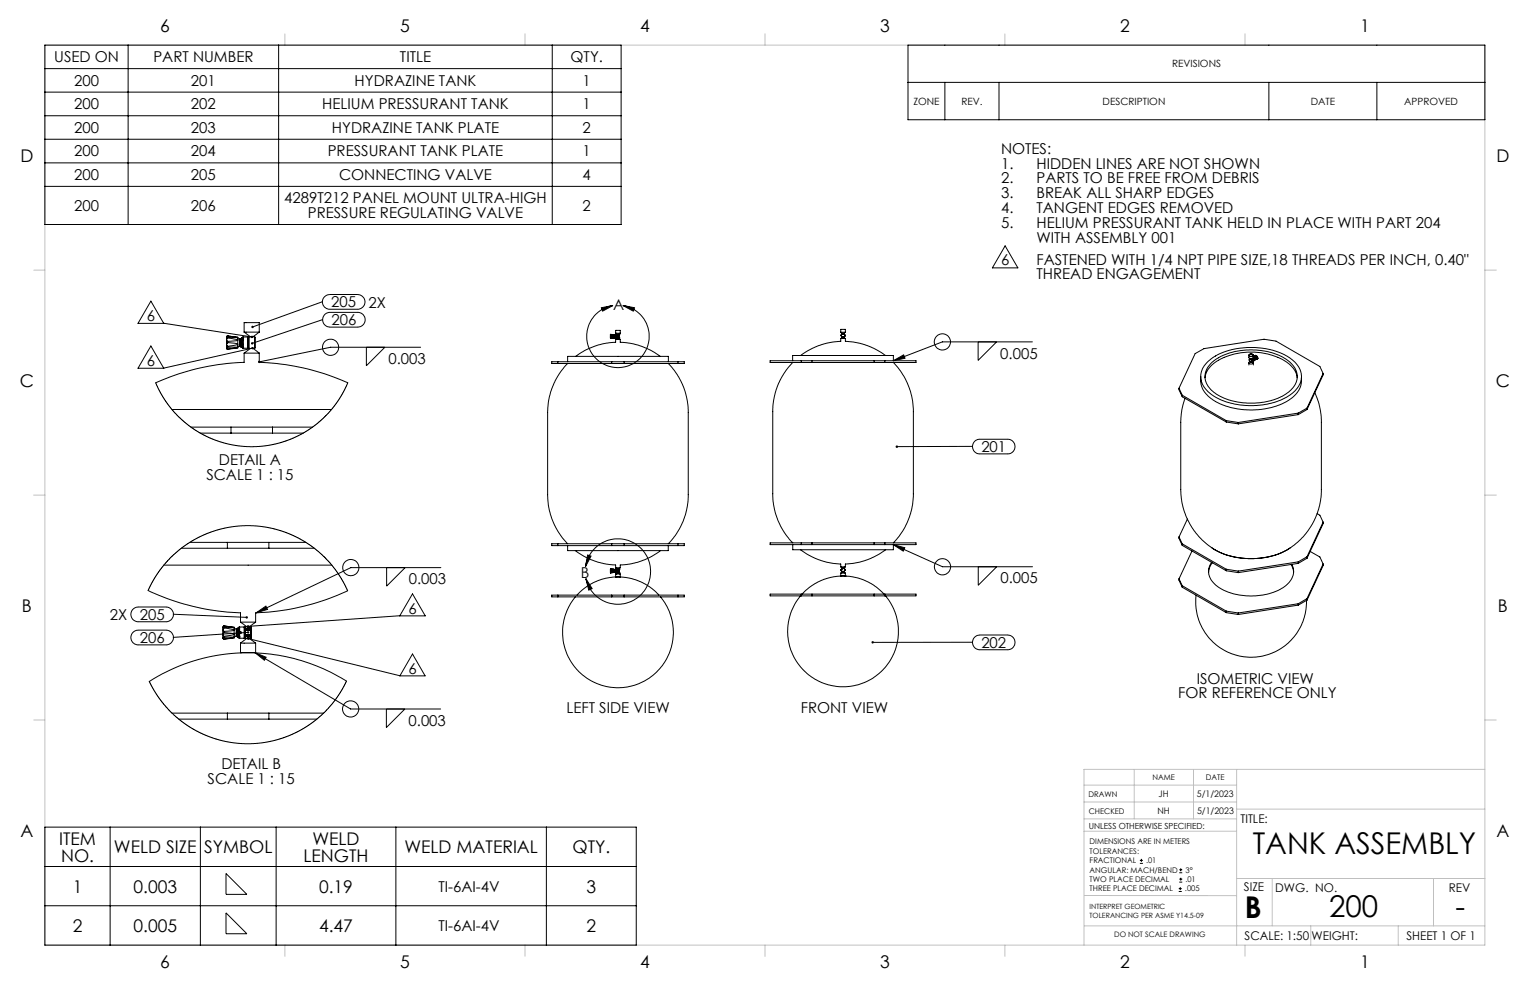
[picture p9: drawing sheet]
<svg xmlns="http://www.w3.org/2000/svg" width="432mm" height="279mm" viewBox="0 0 432 279" stroke-linecap="round" stroke-linejoin="round" font-family="sans-serif">
<g fill="none" stroke="#c0c0c0" stroke-width=".28">
<path d="M12.7 12.7h406.4v254h-406.4zM80.4 9.6v3.1M148.2 9.6v3.1M215.9 9.5v3.2M283.6 9.6v3.1M351.4 9.6v3.1M9.5 76.2h3.2M419.1 76.2h3.2M9.5 139.7h3.2M419.1 139.7h3.2M9.5 203.2h3.2M320.1 217.1v14"/>
<path d="M336.8 217.1v14M349 217.1v49.6M419.1 217.1h-113.2v49.6M419.1 203.2h3.2M305.9 231.1h43.1M305.9 226.3h43.1M305.9 221.6h43.1M305.9 234.6h43.1M349 228.4h70.1M306 252.7l43 .1M349 247.9h70.1M359.1 247.9v13.4"/>
<path d="M404.6 247.9v13.4M80.4 266.7v3.2M148.2 266.7v3.2M215.9 266.7v3.2M283.6 266.7v3.2M306 261.3h113.1M351.4 266.7v3.2M369.9 261.3v5.4M394.6 261.3v5.4"/>
</g>
<g fill="none" stroke="#000" stroke-width=".28">
<path d="M12.7 12.7h162.6v50.7h-162.6zM12.7 19.4h162.6M36.2 12.7v50.7M78.6 12.7v50.7M155.9 12.7v50.7M256.3 12.7h162.8v21.1h-162.8zM12.7 26h162.6M12.7 32.7h162.6M12.7 39.3h162.6M256.3 23.2h162.8M266.7 23.2v10.6M281.9 23.2v10.6"/>
<path d="M358.1 23.2v10.6M388.6 23.2v10.6M12.7 46h162.6M12.7 52.6h162.6M283.7 69.4l3.6 6.2h-7.2zM42.6 97.6l3.6 6.3h-7.3zM42.6 85l3.6 6.3h-7.3zM46.2 91.2l24.9 3.9M64.1 98.5l.1 .1M64.1 96.2l.1 .1M64.1 95.5v.7M64.1 94.9l-.2 .2 .2 3.4"/>
<path d="M64.1 96.2v.6M64.1 96.8v.8M64.1 97.6v.4M64.1 98v.4M64.1 94.9v.2M64.1 95.1v.4M64.1 97.6l.1 .2M64.1 95.1h.1M64.1 98.4l.1 .1M64.1 98.4v.1M64.1 94.9h.1M64.2 94.8l-.1 .1"/>
<path d="M64.2 95.4l-.1 .1M64.2 95.4l2.9 .6M64.2 96.7l2.9 .4M64.2 96.3v.4M64.2 96.7l-.1 .1M64.2 98h2.9M64.2 97.8v.2M64.2 98h-.1M64.2 95.1v.3M64.2 95.1l2.9 .1M64.2 94.8l2.9 .4M64.2 98.5v.1"/>
<path d="M64.2 94.8h.1M67.1 96l-2.9 .3M67.1 96v1.1M67.1 97.2l-2.9 .6M67.1 97.2v.8M67.1 95.2v.8M67.1 98l-2.9 .5M67.1 98v.2l-2.9 .4M67.1 97.7h.6M67.1 95.2h.1M67.1 96h.1M67.1 97.1v.1"/>
<path d="M67.1 98h.1M67.7 97.7l.1 .1M67.8 95.6h.1M67.8 95.6v2.2M67.8 95.6l.1 2.2M67.8 95.6h-.7M67.8 97.8h.1M67.9 95.6v2.3M67.9 95.6h-.2v2.1M67.9 95.6h.1M67.9 97.9h.1M67.9 95.6l.1 2.2"/>
<path d="M68 97.8l-.1 .1M68 95.5l-.1 .1M68 97.8l.1 .1M68 95.5h.1M68 97.8h.1M68 95.5l.1 2.3M68 95.5l.1 .1M68.1 97.9h.1M68.1 95.6h.1M68.1 95.6v2.2M68.1 97.8v.1M68.1 95.5v.1"/>
<path d="M68.1 97.8l.1 .1M68.1 95.5h.1M68.1 97.8h.1M68.1 95.5l.1 1.2M68.1 95.5l.1 2M68.2 95.5v.1M68.2 95.9l.1 .6M68.2 95.9v1.3M68.2 97.2l.1 .7M68.2 97.2v.7M68.2 97.9l.3 .1M68.2 98h.1"/>
<path d="M68.2 97.9v.1M68.3 95.3l-.1 .6M68.3 96.5l-.1 .7M68.3 97.9h-.1M68.3 95.3h.1M68.3 96.5h.1M68.3 97.9h.1M68.4 95.3v1.2M68.4 96.5v1.4M68.4 97.9h.1M68.4 95.3l.1 .1M68.4 95.5l.1 .1"/>
<path d="M68.5 95.6h.1M68.5 98h.1M68.5 95.4h.1M68.7 95.1l-.2 .1v3l.2 .1M68.7 95.1v3.2M68.7 98.3h1.2M68.7 95.1h1.2M68.9 99.7v2.6h-1.1a63 63 0 0 0-23.8 5.8l1.9 3.8 2.6 3.6 2.5 2.7 3.6 2.9 3.7 2.1 4.5 1.7 4.7 1 4 .2 3.9-.3 4-.9 4.2-1.6 3.6-2.1 3.7-2.8 2.9-3.1 2.5-3.6 1.8-3.7a65.6 65.6 0 0 0-24.9-5.7v-2.6M68.9 93.7l1.7 1.3M68.9 93.7h4.3M68.9 93.7v-2.6h4.3v2.6M68.9 99.7h4.3"/>
<path d="M69.9 95.1v3.2M70.1 95.3h.1M70.1 98.1h.1M70.2 95v3.4M70.2 98.4h.5M70.2 95l.8 .1M70.6 98.4l-1.7 1.3M70.7 98.4h.1M71 95.1h.2M71 98.3h.1M71.3 98.3l-.6 .1M71.3 98.3l.5 .1"/>
<path d="M71.3 98.3h.1M71.3 98.2l-25.1 5.7M71.4 98.3l1.8 1.4M71.8 95l.1 .1M71.8 95l-.6 .1M71.8 95v3.4M71.9 95.1l-.1 3.3M71.9 95.1v.1M71.9 98.2h.1M71.9 95.2v3M73.2 93.7l-1.8 1.3M91 85.2l-19.7 7.1"/>
<path d="M91.1 90.2l-19.9 6.7M91.5 83.8l.8-.5 .8-.2h7.8a2.08 2.08 0 0 1 2.1 2.1 2.08 2.08 0 0 1-2.1 2.1h-7.8a2.07 2.07 0 0 1-1.9-1.3 2.07 2.07 0 0 1 .3-2.2zM91.6 88.8l1.3-.6h8.1a2.08 2.08 0 0 1 2 2 2.08 2.08 0 0 1-2 2.1h-7.9a2.09 2.09 0 0 1-1.9-1.2 2.09 2.09 0 0 1 .4-2.3zM103.4 98v5.2l5.2-5.2M118.7 98h-25.4l-20.1 4.1M169.7 86.9l3.3-.7-2.9 1.6zM172.3 94.4l.1 1.1M172.3 94.5l.9 .2-.9 .1zM172.3 94.4l.9 .1M172.3 94.9l.9 .1-.9 .2zM172.4 94.4h-.1M172.4 94.4l.8 .1"/>
<path d="M173 86.2a8.8 8.8 0 0 0-6 13.5 8.8 8.8 0 0 0 14.8 0 8.8 8.8 0 0 0-6-13.5M173.2 94.7v.3M173.2 95.3h-.9l.1 .2M173.2 95.1v.2M173.2 94.5v.2M173.2 95.3l-.8 .2M173.2 95.3h.1M173.2 94.5h.1M173.2 94.6h.2M173.2 95.2h.2M173.2 94.7h.1M173.2 95v.1"/>
<path d="M173.4 94.6v.6M173.4 95.2h.1M173.4 94.6h.1M173.4 94.6l.1 .6M173.5 94.6v.7M173.5 94.6v.6M173.5 94.6h.1M173.5 95.2v.1M173.5 95.3h.1M173.5 94.6v.3M173.5 94.7l.1 .2M173.5 94.7v.4"/>
<path d="M173.5 95.1l.1 .2M173.5 95.1v.2M173.5 94.5v.2M173.6 94.5l-.1 .2M173.6 94.9l-.1 .2M173.6 94.5h-.1M173.6 94.5h.1M173.6 95.3h.1M173.6 94.9h.1M173.6 94.6h.1M173.6 94.5v.4M173.6 94.9v.4"/>
<path d="M173.6 95.4h.1M173.6 94.4v1M173.6 94.4h.1M173.7 94.4h.4M173.7 95.4h.4M173.7 94.1l.6 .3M173.7 95.8v.8a20 20 0 0 0-11.2 4M173.7 94.1h1.3M173.7 94.1v-.9h1.3v.9M173.7 95.8h1.3M174.1 94.4h.1M174.1 95.4h.1"/>
<path d="M174.1 94.4v.1M174.1 94.5v.9M174.1 94.5h.1M174.1 95.3h.1M174.1 94.4v1M174.2 94.4h.1M174.2 95.4h.1M174.3 95.4l-.6 .4M174.3 95.4h.1M174.4 95.4h.1M174.5 95.4h.1M174.5 95.4l.5 .4"/>
<path d="M174.6 94.4h.1M174.6 95.4h.1M174.7 94.4h.1M174.7 94.5h.1M174.7 95.4h.1M174.7 94.4v1M174.7 94.5v.9M175 94.1l-.7 .3M175 95.8v.8a20 20 0 0 1 11.3 4M175.8 86.2l3.3 .7-.4 .9zM237.3 93.8l.5 .4M237.3 95.5v.8a20 20 0 0 0-11.3 4"/>
<path d="M237.3 93.8h1.3M237.3 93.8v-.8h1.3v.8M237.3 95.5h1.3M237.4 94.7h.1M237.4 94.5l-.1 .2M237.4 94.5h.1M237.4 94.7l.1 .2M237.5 95v.1M237.5 94.9v.1M237.5 94.3l-.1 .2M237.5 94.3h.1M237.5 95.1l.3 .1"/>
<path d="M237.6 94.2l-.1 .1M237.6 95l-.1 .1M237.6 94.2h.1M237.6 94.2h.2M237.8 94.2h.1M237.8 95.1l-.5 .4M237.8 95.1h.1M238.1 95.1l.5 .4M238.1 95.1h.1M238.1 94.2h.1M238.1 94.2l.2 .1M238.2 95.1h.1"/>
<path d="M238.2 95.1h-.1M238.2 94.3h.1M238.3 95h.1M238.3 94.3h.1M238.3 95l-.1 .1M238.3 94.8h.1M238.4 94.3v.1M238.4 94.4v.2M238.4 94.6l.1 .1M238.4 94.8l-.1 .2M238.5 94.7v.1M238.5 94.8h-.1"/>
<path d="M238.6 93.8l-.5 .4M238.6 95.5v.8a20 20 0 0 1 11.3 4M276 96.5h5.3l-5.3 5.2zM291.4 96.5h-25.4l-13.9 5.3M48.5 115.6h45.1M155.7 102.1h37.4v.5h-37.4zM157.4 102.1v.5M160.2 102.6a20 20 0 0 0-5.6 13.8v23.2a19.9 19.9 0 0 0 5.6 13.9M160.2 102.1v-1.5h28.4v1.5M172.6 102.1v.5M176.1 102.1v.5M188.6 102.6a19.8 19.8 0 0 1 5.6 13.8v23.2a19.5 19.5 0 0 1-5.6 13.9"/>
<path d="M191.3 102.1v.5M217.3 101.8h41.2v.5h-41.2zM223.7 102.3a19.8 19.8 0 0 0-5.6 13.9v23.1a19.7 19.7 0 0 0 5.6 13.9M223.7 101.8v-1.5h28.4v1.5M226.1 101.8v.5M229.2 101.8v.5M246.7 101.8v.5M249.7 101.8v.5M252.1 102.3a20 20 0 0 1 5.7 13.9v23.1a20.1 20.1 0 0 1-5.7 13.9M252.1 101.8l2.9-1.6 .4 .9zM332.7 109.6v.4l1 2M332.7 109.6l1 1.9"/>
<path d="M333.7 111.5v.5M333.7 111.5l12.4 7.2M333.7 112l12.4 7.1M338.9 106.3v1.2a7.5 7.5 0 0 0 5 6.2l3.4 1.3 2.8 .5 3.3 .2 4.1-.4a12.5 12.5 0 0 0 9.3-5.7l.4-1.3 .1-2M340.1 106.6a7.7 7.7 0 0 1 5.4-5.7 18.7 18.7 0 0 1 18.7 2.1 5.3 5.3 0 0 1 1.9 3.6M340.6 102.3a18.3 18.3 0 0 1 14-4.2l1.1 .1a14.2 14.2 0 0 1 10.9 5.5 5.5 5.5 0 0 1-2 7.4l-.7 .5a21.5 21.5 0 0 1-22.1-.3 5.6 5.6 0 0 1-2-8zM341.6 102.7l.2-.2a18.2 18.2 0 0 1 15.6-3.3l3.9 1.2a7 7 0 0 1 4.8 6.1 7.7 7.7 0 0 1-5.6 6l-3.7 1-4.7 .3-2.7-.3-4-1.1a7.3 7.3 0 0 1-5.3-6.3 5.1 5.1 0 0 1 1.5-3.4zM346.1 118.7v.4M346.1 118.7l3.4 .5M346.1 119.1l3.4 .5M349.5 119.2v.4M352.5 100.3v.7l.2 .2 .6 .1 .4-.4"/>
<path d="M352.5 102.4v.6M352.5 100.1l.8-.2a.4 .4 0 0 1 .4 .5 .4 .4 0 0 1-.6 .2l-.5-.1zM352.6 100h.8a.37 .37 0 0 1 .2 .5 .37 .37 0 0 1-.5 .1l-.6-.2zM352.7 101.3l-.1 .5 .5 .4M352.7 101.4h.1M352.7 101.4l.5 .4a.33 .33 0 0 1-.4 .4 .33 .33 0 0 1-.2-.5zM352.8 102.1a.39 .39 0 0 0-.3 .5 .39 .39 0 0 0 .6 .1h.2a.34 .34 0 0 0 .4-.3 .34 .34 0 0 0-.3-.3M352.8 100.6h.5M352.9 101.3h.3M353 101.3h.1M353.1 102.2h.1M353.1 101.3h.1"/>
<path d="M353.1 101.6h.1M353.1 102.1h.1M353.2 101.3h.1M353.2 101.3h-.1M353.2 101.5l.1 .2zM353.2 102.1l-.1 .1M353.3 102.1h.1M353.3 101.6v.1M353.3 101.5l.1 .2M353.3 101.5v.2zM353.3 102.1l-.1 .1M353.3 101.5v.2"/>
<path d="M353.3 102.1l.1-.1zM353.3 101.5l.2 .1M353.3 101.5h.1M353.3 101.7h.1M353.4 101.2l.1 .2M353.4 102h.1M353.4 102l-.1 .1M353.4 101.7h.1M353.4 101.7h-.1M353.5 101.6l-.1 .1M353.5 101.6h.1M353.5 101.4v.6"/>
<path d="M353.5 102h-.1M353.5 101.4h.1M353.6 102h.1M353.7 101l.3 .6-.4 .4M353.7 101h.1M353.7 101l.3 .5M353.7 101l.2 .2zM353.7 101l.2 .1M353.7 100.3v.6M353.7 102.4v.6M353.8 100.9l.3 .1-.1 .5M353.8 100.9h-.1"/>
<path d="M353.8 100.8h.1M353.8 100.8l.2 .1M353.8 101.1h.1M353.8 101.1v.1M353.9 101.1l.1 .4M353.9 101.5l-.1 .1M353.9 101.5l.1 .1M354 101.5v.1M354 101.6h.1M354 100.9h.1M354.1 100.9l.1 .3M354.2 101.5l-.2 .1"/>
<path d="M354.2 101.5h.1M354.2 101.2v.3M354.2 101.2h.1M354.3 100.3l-.5 .5M354.3 100.3h.2M354.5 100.3l.1 .1M354.5 100.4l-.7 .4M354.5 100.3v.1M354.6 100.4l-.6 .5M354.6 100.4l.2 .2M354.8 100.6l.1 .2M354.8 100.6l-.7 .3"/>
<path d="M354.8 100.6h.1M354.8 101.3l-.6 .2M354.8 101.3l-.7 .3M354.9 100.8l-.7 .4M354.9 100.8h.1M354.9 100.8v.2M354.9 101v.1M354.9 101l-.7 .2M354.9 101.1l-.7 .4M354.9 101.1h.1M354.9 101.1l-.1 .2M366.4 116.6v.4"/>
<path d="M366.4 116.6l-16.9 2.6M366.4 117l-16.9 2.6M368.9 115.2v.4M368.9 115.2l-2.5 1.4M368.9 115.6l-2.5 1.4M371.1 110.8a19.4 19.4 0 0 1 1.8 8.4v18.9a19.4 19.4 0 0 1-23.1 19.3l-1.1-.2a19.3 19.3 0 0 1-15.5-19.1v-18.9a19.4 19.4 0 0 1 1.2-6.8M373.4 105.4v.4l-4.5 9.8M373.4 105.4l-.9-2-12.4-7.1-3.4-.6-16.9 2.7-2.5 1.4-4.6 9.8M373.4 105.4l-4.5 9.8M53.9 120.5h34.3M56.5 122.2h29.1M65.2 120.5v1.7"/>
<path d="M76.9 120.5v1.7M274.5 126h-21.4M275 124.6l1.3-.6h8.1a2.06 2.06 0 0 1 2.1 2 2.06 2.06 0 0 1-2.1 2.1h-7.9a2.07 2.07 0 0 1-1.9-1.3 2.07 2.07 0 0 1 .4-2.2zM46.2 159.5h47.5M51.2 154.7h37.5M53.6 153.1h32.7M64.2 153.1v1.6M75.9 153.1v1.6M155.7 153.5h37.4v.5h-37.4zM157.4 153.5v.5M160.2 154v1.4h28.4v-1.4M162.4 155.4a20.1 20.1 0 0 0 11.3 4.1v.7"/>
<path d="M165.2 159.9a9.2 9.2 0 0 1 14-6.4 9.2 9.2 0 0 1 .5 15.4 9.2 9.2 0 0 1-14.4-5.6M165.8 156.6l1 .4-1.6 2.9zM172.6 153.5v.5M176.1 153.5v.5M186.4 155.4a20.1 20.1 0 0 1-11.4 4.1v.7M191.3 153.5v.5M217.3 153.2h41.2v.5h-41.2zM223.7 153.7v1.5h28.4v-1.5M225.9 155.2l.2 .1a20.2 20.2 0 0 0 11.2 3.9v.8M226.1 153.2v.5M229.2 153.2v.5M237.3 160l.5 .4"/>
<path d="M237.3 160h1.3M238.6 160l-.5 .4M246.7 153.2v.5M249.7 153.2v.5M249.9 155.2l-.1 .1a20.2 20.2 0 0 1-11.2 3.9v.8M252.1 153.7l3.2 .9-.4 .9zM252.1 153.7l13.9 6.2h25.4M276.1 159.9v5.3l5.2-5.3M332.7 151.6l1 2.3M332.7 151.6l1 1.9M333.7 153.5v.4M333.7 153.5l12.4 7.2"/>
<path d="M333.7 153.9l12.4 7.2M335.1 146.5l-2.4 5.1M336.4 155.5l-3.7 7.9M341.9 158.7a4.6 4.6 0 0 0 1.5 6.6l1.9 1.2 1.5 .7 2.9 .7 2.1 .3 4.7-.3 3.7-1a6.8 6.8 0 0 0 4.9-5.6l-.5-2.1M342 154.6l.5 .3a21.7 21.7 0 0 0 21.7-.3M342.2 158.8a4.5 4.5 0 0 0-1.1 2.7M364.3 159.3l.6 1.3 .2 .9M366.4 158.6v.4M366.4 158.6l-16.9 2.6M366.4 159l-16.9 2.6M368.9 157.1v.5M368.9 157.1l-2.5 1.5"/>
<path d="M368.9 157.6l-2.5 1.4M369.8 155.6l2.7 1.6 .9 2M371.7 145l.8 .4 .9 2M373.4 159.2l-4.5 9.7M373.4 147.4v.4l-4.5 9.8M373.4 159.2v.4l-4.5 9.8M373.4 147.4l-4.5 9.7M37.4 172.1l1.2-.8h8.3a2.08 2.08 0 0 1 2 2.1 2.08 2.08 0 0 1-2 2.1h-7.9a2.09 2.09 0 0 1-1.9-1.2 2.09 2.09 0 0 1 .3-2.2zM37.4 178.6l1.2-.7 8.3-.1a2.08 2.08 0 0 1 2 2.1 2.08 2.08 0 0 1-2 2.1h-7.9a2.09 2.09 0 0 1-1.9-1.2 2.09 2.09 0 0 1 .3-2.2zM48.9 173.4l20.7 .8M63 178.1l.2 .1M63 177.4v.7"/>
<path d="M63 176.7l-.1 .3 .1 3.3M63 176.7v.3M63 177v.4M63 178.1v.6M63 178.7v.7M63 179.4v.5M63 179.9v.4M63 179.4l.2 .2M63 179.9h.2M63 177h.2M63 176.7h.1M63.2 176.7h-.2"/>
<path d="M63.2 177.2l-.2 .2M63.2 177.2l2.9 .6M63.2 178.5l2.9 .4M63.2 178.2v.3M63.2 178.5l-.2 .2M63.2 179.6v.3M63.2 177v.2M63.2 177l2.9 .1M63.2 176.7l2.9 .4M63.2 176.7h.1M63.2 176.7l2.9 .3M66.1 177.9l-2.9 .3"/>
<path d="M66.1 177.9v1M66.1 179l-2.9 .6M66.1 179v.8M66.1 179.8l-2.9 .1M66.1 177.1v.7M66.1 179.9l-2.9 .5M66.1 179.9v.2l-2.9 .3M66.1 177v.1M66.1 177.5h.6M66.1 179.6h.6M66.1 177.1h.1M66.1 177.8v.1"/>
<path d="M66.1 178.9v.1M66.1 179.8v.1M66.7 177.5v2.1M66.7 179.6l.2 .1M66.7 179.6h.1M66.7 179.2v.4zM66.8 177.4l-.1 .1M66.8 177.4h.1M66.8 177.4l.1 2.3M66.8 177.5l.1 2.1M66.9 177.4h.1M66.9 179.6v.1"/>
<path d="M66.9 177.4h-.1M66.9 179.6l.1 .1M66.9 179.6h.1M66.9 177.4l.1 2.3M66.9 177.4v.3M66.9 177.7l.1 2M67 179.7h.1M67 177.4h.1M67 177.5v2.1M67 179.6v.1M67 179.6l.1 .1M67 179.6h.1"/>
<path d="M67 177.4l.1 2.3M67.1 179.7h.1M67.1 177.4h.1M67.1 177.5v1.8M67.1 177.5v1M67.1 177.8l.2 .5M67.1 177.8v1.2M67.1 179l.2 .7M67.1 179v.8M67.1 179.8h.4M67.1 179.8h.1M67.2 179.6l-.1 .1"/>
<path d="M67.2 177.4h-.1M67.3 177.2l-.2 .6M67.3 178.3l-.2 .7M67.3 179.7l-.2 .1M67.3 177.2h.1M67.3 178.3h.1M67.3 179.7h.1M67.3 177.2v1.1M67.3 178.3v1.4M67.3 179.7l.2 .1M67.3 177.2l.2 .1M67.5 179.6h.1"/>
<path d="M67.5 179.8h.1M67.6 177h-.1v3.1h.1M67.6 178.4a.26 .26 0 0 1 .4-.1 .26 .26 0 0 1 0 .4 .26 .26 0 0 1-.4-.1M67.6 178.4v.2M67.6 177v1.4M67.6 178.6v1.5M67.6 177h1.3M67.9 175.6l1.7 1.3M67.9 175.6h4.2M68.9 177v3.1M69 177.2h.2M69 179.9h.2"/>
<path d="M69.2 176.8v3.4M69.2 176.8l.8 .1M69.6 179.3h.1M69.6 177.4h.1M69.6 177.4v.3l.4 .2M69.6 179.2h.1M69.6 179.3a.32 .32 0 0 0 0 .4 .32 .32 0 0 0 .4 .1M69.6 179.4a.41 .41 0 0 0 .4 .3 .41 .41 0 0 0 .4-.3l-.3 .3-.5-.2M69.6 179.4a.38 .38 0 0 0 .4 .2 .38 .38 0 0 0 .4-.2M69.6 179.3v.1a.43 .43 0 0 0 .8 0M69.6 177.7a.38 .38 0 0 1 .4-.3 .38 .38 0 0 1 .4 .3M69.6 177.7a.39 .39 0 0 1 .4-.2 .39 .39 0 0 1 .4 .2"/>
<path d="M69.6 177.8a.4 .4 0 0 1 .4-.3 .4 .4 0 0 1 .4 .3M69.6 179.4l.4 .2 .4-.1-.5 .2zM69.6 179.3l.4 .3 .4-.2M69.6 177.6l.4-.3 .4 .3-.4-.2-.4 .3M69.6 177.7l.6-.2 .2 .2M69.6 177.7l.5-.2 .3 .3M69.6 179.2v.1M69.7 179.3l.4 .1M69.7 179.3a.4 .4 0 0 0 .7 0M69.7 179.3l.2 .2 .4-.2-.3 .2zM69.7 177.8l.2-.2 .4 .2M69.7 177.8l.3-.2 .3 .2"/>
<path d="M69.7 179.3l.3 .2 .4-.2M69.7 179.2l.3 .2 .3-.2M69.7 179.2h-.1M69.7 179.2l-.1 .1M69.8 177.9h.4M69.8 179.2h.4M69.9 179.1l-.2 .1M69.9 179.1h.4M69.9 179.1l.3 .1M70 176.9h.2M70 177.9h.2M70 179.8h.2"/>
<path d="M70 179.1l.2 .1M70 179.1a.34 .34 0 0 0-.4 .4 .34 .34 0 0 0 .4 .3M70 179.1h.1M70 176.9h.1M70 177.3l-.4 .1M70 177.3h.3M70 177.3l.3 .1M70 178.5l-21.1 1.4M70.1 177.3l.2 .1M70.1 177.3a.33 .33 0 0 0-.5 .3 .33 .33 0 0 0 .4 .3M70.1 177.3h.1M70.1 177.3l.3 .3"/>
<path d="M70.2 179.2a.36 .36 0 0 1-.1 .6 .36 .36 0 0 1-.5-.4M70.3 177.3h.1M70.3 179.1v.1M70.3 179.2h.1M70.3 177.4l-.1 .5M70.3 179.3l-.2 .1M70.3 179.3h.1M70.3 177.3l.2 .3-.3 .3M70.3 179.2l.2 .3-.3 .3M70.3 179.2l-.2 .2M70.3 177.3l.1 .3-.2 .3M70.3 179.2l.1 .3-.2 .3"/>
<path d="M70.3 177.8l-.4-.1-.2 .1M70.3 179.2v.1M70.4 177.7a.36 .36 0 0 0-.4-.4 .36 .36 0 0 0-.3 .6M70.4 177.6v.1M70.8 176.8l.1 .1M70.8 176.8l-.6 .1M70.8 176.8v3.4M70.9 178.5l-.1 1.7M70.9 177h.1M70.9 176.9v1.6M70.9 177v3M70.9 178.5v1.5"/>
<path d="M70.9 177v1.5M72.1 175.6l-1.7 1.3M72.3 173l2.7-1.9 .5 .9zM98.1 166.7a66.7 66.7 0 0 1-26 6.3v2.6M98.1 166.7l-2.2-4.1-2.2-3.1-2.6-2.7-3.6-3-4.3-2.5-4-1.5-3.7-1-4.7-.5-4.5 .3-4.3 .8-4.2 1.4-3.8 2-4.1 3-3.1 3-2.8 3.8-2.2 4a65.9 65.9 0 0 0 26.1 6.4v2.6M109.1 160.2h5.2l-5.2 5.2zM112.8 173.8l-42.8 3M116.4 167.6l3.6 6.2h-7.2zM124.4 160.2h-25.4l-26.7 12.8M155.7 168h37.4v.5h-37.4zM157.4 168v.5M162.4 168.5a15.6 15.6 0 0 0 1.3 21.4 15.6 15.6 0 0 0 21.4 0 15.6 15.6 0 0 0 1.3-21.4"/>
<path d="M165.3 163.3l1.8 2.8-.9 .4zM172.3 161.6l.1 .1M172.3 161.1l.9 .2-.9 .1zM172.3 160.6v1M172.3 160.6l.9 .1M172.4 160.5l-.1 .1M172.4 160.5l.8 .2M172.6 168v.5M173.2 160.9l-.9-.1v.2l.9-.1M173.2 160.9v.4M173.2 161.5l-.9 .1M173.2 161.3h.1"/>
<path d="M173.2 161.3v.2M173.2 160.7v.2M173.2 161.5l-.8 .2M173.2 160.7h.1M173.2 160.8h.3M173.2 161.4h.2M173.2 160.9h.1M173.2 161.5h.1M173.4 160.8v.6M173.4 160.8h.1M173.4 161.4h.1M173.4 160.8l.1 .7"/>
<path d="M173.4 160.8l.1 .6M173.4 161.3v.1M173.4 161.4l.1 .1M173.5 160.8h.1M173.5 161.4v.1M173.5 160.8v.7M173.5 160.8v.6M173.5 161.5h.1M173.5 160.8v.3M173.5 160.9l.1 .2M173.5 160.9v.4M173.5 161.3l.1 .2"/>
<path d="M173.5 161.3v.2M173.5 160.7h.1M173.5 160.7v.2M173.6 160.7l-.1 .2M173.6 161.1l-.1 .2M173.6 161.5h-.1M173.6 160.7h.1M173.6 161.5h.1M173.6 161.1h.1M173.6 160.7v.4M173.6 161.1v.4M173.6 161.6h.1"/>
<path d="M173.6 161.4h.1M173.6 160.7v.9M173.7 161.6h.4M173.7 160.7h.4M173.7 160.2l.6 .4M173.7 162h1.3M173.7 162v.8h1.3v-.8M173.7 160.2h1.3M173.8 162.8a15.4 15.4 0 0 0-11 5.2M173.8 162.8h1.2M173.8 162.8h.1M174.1 160.7h.1"/>
<path d="M174.1 161.6h.1M174.1 160.7v.9M174.1 161.5h.1M174.1 160.6h.1M174.1 160.6v1M174.2 160.6h.1M174.2 161.6h.1M174.3 161.6l-.6 .4M174.3 160.6h.3M174.3 161.6h.1M174.3 160.8h.1M174.3 160.8l.1 .1"/>
<path d="M174.3 161.3h.1M174.3 161.4l.1 .1M174.3 161.4h.2M174.3 161.4h.1M174.3 160.9h.2M174.3 160.8h.2M174.3 161.3v.1M174.3 161.6h.2M174.3 161.3l.1 .1M174.3 161.3l.2 .1M174.3 161.3h.2M174.3 160.9h.1"/>
<path d="M174.4 160.9h.1M174.4 161.3h-.1M174.4 161.5h.1M174.4 161.3h.1M174.4 161.3v.2M174.4 160.7l-.1 .1M174.4 160.7l.1 .1M174.4 160.8h.1M174.4 160.8v.1M174.5 161.6h.1M174.5 160.8l-.1 .1M174.5 160.8h.1"/>
<path d="M174.5 161.3l-.1 .2M174.5 161.3h.1M174.5 161.3l-.2 .1M174.5 161.3l-.1 .1M174.5 160.8v.1M174.5 161.4h-.1M174.5 161.4h.1M174.5 161.3v.1M174.5 161.6l.5 .4M174.5 160.9l-.2-.1v.1M174.5 160.9h.1M174.6 160.6h.1"/>
<path d="M174.6 161.6h.1M174.7 160.7h.1M174.7 161.6h.1M174.7 160.6v1M174.7 160.7v.9M175 162.8a15.4 15.4 0 0 1 10.9 5.2M175 162.8h.1M175 160.2l-.5 .4M176.1 168v.5M191.3 168v.5M217.3 167.7h41.2v.5h-41.2zM225.9 168.2a15.6 15.6 0 0 0 1.3 21.4 15.6 15.6 0 0 0 21.5 0 15.6 15.6 0 0 0 1.2-21.4"/>
<path d="M226.1 167.7v.5M229.2 167.7v.5M237.3 161.7h1.3M237.3 161.7v.9M237.3 162.6a15.8 15.8 0 0 0-10.9 5.1M237.3 162.6h1.2M237.4 160.8l-.1 .1M237.4 160.9h.1M237.4 160.9l.1 .3M237.4 160.7v.1M237.5 161.2v.1M237.5 160.7l-.1 .1"/>
<path d="M237.5 160.7h.1M237.5 161.1v.1M237.5 161.3h.1M237.5 160.5l-.1 .2M237.5 160.5h.1M237.6 160.4l-.1 .1M237.6 161.3l.2 .1M237.6 160.4h.1M237.8 160.4h-.1M237.8 160.4h.1M237.8 161.3l-.5 .4M237.8 161.3v.1"/>
<path d="M238.1 161.3l.5 .4M238.1 161.3h.1M238.1 160.4h.1M238.1 160.3l.2 .1M238.1 161.3v.1M238.2 161.3h.1M238.3 161.2v.1M238.3 160.4l.1 .1M238.3 161.3h-.1M238.3 160.4v.1M238.4 160.5v.1M238.4 160.6v.2"/>
<path d="M238.4 161h.1M238.4 161l-.1 .3M238.4 160.8l.1 .1M238.5 160.9v.1M238.5 162.6h.4a15.7 15.7 0 0 1 10.6 5.1M238.5 162.6h.1M238.6 161.7v.8h-1.3M246.7 167.7v.5M249.7 167.7v.5M332.7 163.4l1 1.9M332.7 163.4l1 2.3M333.7 165.3l12.4 7.2"/>
<path d="M333.7 165.3v.4M333.7 165.7l12.4 7.2M337.6 168a15.6 15.6 0 0 0 14.8 17.5 15.6 15.6 0 0 0 16.3-16.1M346.1 172.5l3.4 .5M346.1 160.7v.4M346.1 172.5v.4M346.1 172.9l3.4 .5M346.1 160.7l3.4 .5M346.1 161.1l3.4 .5M349.5 161.2v.4M349.5 173v.4M366.4 170.4l-16.9 2.6"/>
<path d="M366.4 170.4v.4M366.4 170.8l-16.9 2.6M368.9 168.9l-2.5 1.5M368.9 168.9v.5M368.9 169.4l-2.5 1.4M63 180.3l.2 .1M63 180.3h.1M63.2 180.4h.1M67.6 180.1h1.3M67.9 181.5h4.2M67.9 181.5v2.7h4.2v-2.7M68 184.3a52 52 0 0 0-25.9 8"/>
<path d="M68 184.3h4M68 184.2v.1M69.2 180.2h.4M69.6 180.2l-1.7 1.3M69.6 180.2h.1M70 180.2h-.3M70 180.2h.3M70 180.2h.1M70.1 180.2l42.8 10.5M70.3 180.2h.5M70.3 180.2h.1M70.4 180.2l1.7 1.3"/>
<path d="M70.9 180v.1M72 184.3a52.1 52.1 0 0 1 25.8 7.9l-2.2 3.9-2.5 3.4-3.1 3-3 2.3-3.8 2.1-4.1 1.6-4 1-4.2 .4-4-.1-4.5-.8-5.1-1.8-3.8-2-3.4-2.5-3.3-3.2-2.5-3.4-2.2-3.8M72 184.2v.1M72 184.2l3.1 1.3-.5 .8zM72 184.2l27 15.9h25.4M116.4 184.6l3.6 6.1h-7.1zM274.5 181.3h-28.2M274.9 180l.8-.6 .8-.2h7.9a2.08 2.08 0 0 1 2.1 2.1 2.08 2.08 0 0 1-2.1 2.1h-7.9a2.09 2.09 0 0 1-1.8-1.2 2.09 2.09 0 0 1 .2-2.2zM48.6 201.3h42.7M50.4 203h39M64.2 201.3v1.7M75.9 201.3v1.7"/>
<path d="M109 200.1v5.2l5.3-5.2M12.7 233.4h166.9v33.3h-166.9zM31.1 233.4v33.3M56.6 233.4v33.3M77.9 233.4v33.3M111.7 233.4v33.3M154.2 233.4v33.3M12.7 244.5h166.9M12.7 255.6h166.9M63.8 246.5l5.9 5.9h-5.9zM63.8 257.6l5.9 5.9h-5.9zM321.7 243.7h.8"/>
<path d="M321.7 242.8h.8M322.1 242.4v.8M332.7 251.6h.8M332.7 250.8h.8M332.8 246.3h.9M332.8 245.5h.9M332.8 249h.9M332.8 248.1h.9M333.1 250.4v.8M333.2 245v.9M333.2 247.7v.8"/>
<circle cx="93.3" cy="98" r="2.28"/>
<circle cx="237.9" cy="94.6" r=".51"/>
<circle cx="237.9" cy="94.7" r=".45"/>
<circle cx="266" cy="96.5" r="2.29"/>
<circle cx="353.9" cy="101.6" r=".06"/>
<circle cx="266" cy="159.9" r="2.29"/>
<circle cx="67.9" cy="178.5" r=".21"/>
<circle cx="99" cy="160.2" r="2.28"/>
<circle cx="173.7" cy="161.1" r=".07"/>
<circle cx="173.8" cy="161.1" r=".09"/>
<circle cx="237.9" cy="160.9" r=".51"/>
<circle cx="237.9" cy="160.8" r=".44"/>
<circle cx="98.9" cy="200.1" r="2.3"/>
</g>
<path d="M252.9 125.8l-.1 .2h.3h-.3a.35 .35 0 0 0 .4 .4 .35 .35 0 0 0 .2-.4 .35 .35 0 0 0-.5-.2zM246 181v.3h.3h-.3a.33 .33 0 0 0 .4 .3 .33 .33 0 0 0 .2-.5 .33 .33 0 0 0-.6-.1zM252.1 153.7l3.2 .9-.4 .9zM252.1 101.8l2.9-1.6 .4 .9zM169.7 86.9l3.3-.7-2.9 1.6zM175.8 86.2l3.3 .7-.4 .9zM165.3 163.3l1.8 2.8-.9 .4zM165.8 156.6l1 .4-1.6 2.9zM70.9 96.7l-.1 .3 .4-.1-.4 .1a.33 .33 0 0 0 .5 .2 .33 .33 0 0 0 .1-.5 .33 .33 0 0 0-.5 0zM71 92.1l-.1 .3 .4-.1-.4 .1a.34 .34 0 0 0 .5 .2 .34 .34 0 0 0 .1-.6 .34 .34 0 0 0-.5 .1zM69.4 174v.4l.4 .2 .2-.3-.4-.1 .4 .1-.1-.3zM69.8 178.2a.34 .34 0 0 0 .1 .6 .34 .34 0 0 0 .4-.3h-.3h.3l-.2-.3zM71 98a.34 .34 0 0 0 .2 .6 .34 .34 0 0 0 .4-.4h-.3h.3l-.3-.3zM70.9 94.8a.34 .34 0 0 0 0 .6 .34 .34 0 0 0 .5-.3h-.3h.3l-.1-.3zM72.8 102v.2l.4-.1-.4 .1a.34 .34 0 0 0 .5 .2 .34 .34 0 0 0 .1-.5 .34 .34 0 0 0-.6 .1zM69.8 176.5l-.1 .3h.3h-.3a.34 .34 0 0 0 .4 .3 .34 .34 0 0 0 .2-.5 .34 .34 0 0 0-.5-.1zM69.9 180l-.2 .2h.4h-.4a.34 .34 0 0 0 .4 .4 .34 .34 0 0 0 .3-.5 .34 .34 0 0 0-.5-.1zM72.3 173l2.7-1.9 .5 .9zM72 184.2l3.1 1.3-.5 .8z" fill="#000"/>
<g font-size="8.5">
<text x="353.5" y="240.9">TANK ASSEMBLY</text>
<text x="351.3" y="259">B</text>
<text x="375.1" y="258.9">200</text>
<text x="410.8" y="258.9">-</text>
</g>
<g font-size="4.9">
<text x="45.2" y="8.9">6</text>
<text x="112.9" y="8.9">5</text>
<text x="180.7" y="8.9">4</text>
<text x="248.4" y="8.9">3</text>
<text x="316.1" y="8.9">2</text>
<text x="383.9" y="8.9">1</text>
<text x="5.8" y="45.8">D</text>
<text x="422.3" y="45.8">D</text>
<text x="5.6" y="109.3">C</text>
<text x="422.2" y="109.3">C</text>
<text x="6.2" y="172.8">B</text>
<text x="422.8" y="172.8">B</text>
<text x="5.8" y="236.3">A</text>
<text x="16.7" y="238.4">ITEM</text>
<text x="88.2" y="238.4">WELD</text>
<text x="422.4" y="236.3">A</text>
<text x="17.2" y="243.3">NO.</text>
<text x="32.2" y="240.8">WELD SIZE</text>
<text x="57.6" y="240.8">SYMBOL</text>
<text x="85.7" y="243.3">LENGTH</text>
<text x="114.1" y="240.8">WELD MATERIAL</text>
<text x="161.6" y="240.8">QTY.</text>
<text x="20.5" y="251.9">1</text>
<text x="37.7" y="251.9">0.003</text>
<text x="90" y="251.9">0.19</text>
<text x="165.5" y="251.9">3</text>
<text x="20.5" y="263">2</text>
<text x="37.7" y="263">0.005</text>
<text x="90" y="263">4.47</text>
<text x="165.5" y="263">2</text>
<text x="45.2" y="273.1">6</text>
<text x="112.9" y="273.1">5</text>
<text x="180.7" y="273.1">4</text>
<text x="248.4" y="273.1">3</text>
<text x="316.1" y="273.1">2</text>
<text x="383.9" y="273.1">1</text>
</g>
<g font-size="4.2">
<text x="15.3" y="17.5">USED ON</text>
<text x="43.3" y="17.5">PART NUMBER</text>
<text x="112.9" y="17.5">TITLE</text>
<text x="161" y="17.5">QTY.</text>
<text x="20.9" y="24.2">200</text>
<text x="53.9" y="24.2">201</text>
<text x="100.1" y="24.2">HYDRAZINE TANK</text>
<text x="164.4" y="24.2">1</text>
<text x="20.9" y="30.8">200</text>
<text x="53.9" y="30.8">202</text>
<text x="91" y="30.8">HELIUM PRESSURANT TANK</text>
<text x="164.4" y="30.8">1</text>
<text x="20.9" y="37.5">200</text>
<text x="53.9" y="37.5">203</text>
<text x="93.7" y="37.5">HYDRAZINE TANK PLATE</text>
<text x="164.4" y="37.5">2</text>
<text x="20.9" y="44.1">200</text>
<text x="53.9" y="44.1">204</text>
<text x="92.5" y="44.1">PRESSURANT TANK PLATE</text>
<text x="164.4" y="44.1">1</text>
<text x="282.5" y="43.4">NOTES:</text>
<text x="282.5" y="47.6">1.</text>
<text x="292.5" y="47.6">HIDDEN LINES ARE NOT SHOWN</text>
<text x="20.9" y="50.8">200</text>
<text x="53.9" y="50.8">205</text>
<text x="95.7" y="50.8">CONNECTING VALVE</text>
<text x="164.4" y="50.8">4</text>
<text x="282.5" y="51.8">2.</text>
<text x="292.5" y="51.8">PARTS TO BE FREE FROM DEBRIS</text>
<text x="20.9" y="59.5">200</text>
<text x="53.9" y="59.5">206</text>
<text x="80.2" y="57.4">4289T212 PANEL MOUNT ULTRA-HIGH</text>
<text x="164.4" y="59.5">2</text>
<text x="282.5" y="55.9">3.</text>
<text x="292.5" y="55.9">BREAK ALL SHARP EDGES</text>
<text x="86.9" y="61.5">PRESSURE REGULATING VALVE</text>
<text x="282.5" y="60.1">4.</text>
<text x="282.5" y="64.3">5.</text>
<text x="292.5" y="60.1">TANGENT EDGES REMOVED</text>
<text x="292.5" y="64.3">HELIUM PRESSURANT TANK HELD IN PLACE WITH PART 204</text>
<text x="292.5" y="68.5">WITH ASSEMBLY 001</text>
<text x="282.5" y="74.7">6</text>
<text x="292.5" y="74.7">FASTENED WITH 1/4 NPT PIPE SIZE,18 THREADS PER INCH, 0.40&quot;</text>
<text x="292.5" y="78.8">THREAD ENGAGEMENT</text>
<text x="93.5" y="86.7">205</text>
<text x="104" y="86.8">2X</text>
<text x="173" y="87.4">A</text>
<text x="41.5" y="90.6">6</text>
<text x="93.6" y="91.7">206</text>
<text x="282.3" y="101.2">0.005</text>
<text x="41.5" y="103.3">6</text>
<text x="109.6" y="102.7">0.003</text>
<text x="61.8" y="131.3">DETAIL A</text>
<text x="277" y="127.5">201</text>
<text x="58.2" y="135.5">SCALE 1 : 15</text>
<text x="115.4" y="164.9">0.003</text>
<text x="164" y="163.1">B</text>
<text x="282.3" y="164.7">0.005</text>
<text x="115.3" y="173.2">6</text>
<text x="31" y="175">2X</text>
<text x="39.4" y="174.9">205</text>
<text x="39.4" y="181.4">206</text>
<text x="277" y="182.8">202</text>
<text x="115.3" y="190.1">6</text>
<text x="332.5" y="197.1">FOR REFERENCE ONLY</text>
<text x="337.7" y="193">ISOMETRIC VIEW</text>
<text x="159.9" y="201.1">LEFT SIDE VIEW</text>
<text x="226" y="201.2">FRONT VIEW</text>
<text x="115.3" y="204.8">0.003</text>
<text x="58.6" y="221.3">SCALE 1 : 15</text>
<text x="62.5" y="217.1">DETAIL B</text>
<text x="123.7" y="251.7">TI-6AI-4V</text>
<text x="123.7" y="262.7">TI-6AI-4V</text>
</g>
<g font-size="3.4">
<text x="350.1" y="232.2">TITLE:</text>
<text x="351.1" y="251.6">SIZE</text>
<text x="359.9" y="251.6">DWG. NO.</text>
<text x="408.9" y="251.7">REV</text>
<text x="351.2" y="265.2">SCALE: 1:50</text>
<text x="370.1" y="265.3">WEIGHT:</text>
<text x="396.9" y="265.2">SHEET 1 OF 1</text>
</g>
<g font-size="2.8">
<text x="330.8" y="19">REVISIONS</text>
<text x="257.8" y="29.6">ZONE</text>
<text x="271.3" y="29.6">REV.</text>
<text x="311.2" y="29.6">DESCRIPTION</text>
<text x="369.9" y="29.6">DATE</text>
<text x="396.3" y="29.6">APPROVED</text>
</g>
<g font-size="2.5">
<text x="327" y="224.9">JH</text>
<text x="337.8" y="224.9">5/1/2023</text>
<text x="326.7" y="229.7">NH</text>
<text x="337.8" y="229.7">5/1/2023</text>
</g>
<text font-size="2.4" x="307.3" y="233.8">UNLESS OTHERWISE SPECIFIED:</text>
<g font-size="2.2">
<text x="325.2" y="220.2">NAME</text>
<text x="340.3" y="220.2">DATE</text>
<text x="307.2" y="224.9">DRAWN</text>
<text x="307.3" y="229.8">CHECKED</text>
<text x="307.5" y="238.3">DIMENSIONS ARE IN METERS</text>
<text x="307.5" y="241">TOLERANCES:</text>
<text x="307.5" y="243.6">FRACTIONAL</text>
<text x="323.4" y="243.6">.01</text>
<text x="307.5" y="251.6">THREE PLACE DECIMAL</text>
<text x="307.5" y="246.3">ANGULAR: MACH/BEND</text>
<text x="307.5" y="248.9">TWO PLACE DECIMAL</text>
<text x="334.4" y="251.6">.005</text>
<text x="334.6" y="248.9">.01</text>
<text x="334.6" y="246.3">3°</text>
</g>
<text font-size="2.1" x="314.5" y="264.5">DO NOT SCALE DRAWING</text>
<g font-size="2">
<text x="307.5" y="256.6">INTERPRET GEOMETRIC</text>
<text x="307.5" y="259.1">TOLERANCING PER ASME Y14.5-09</text>
</g>
</svg>
